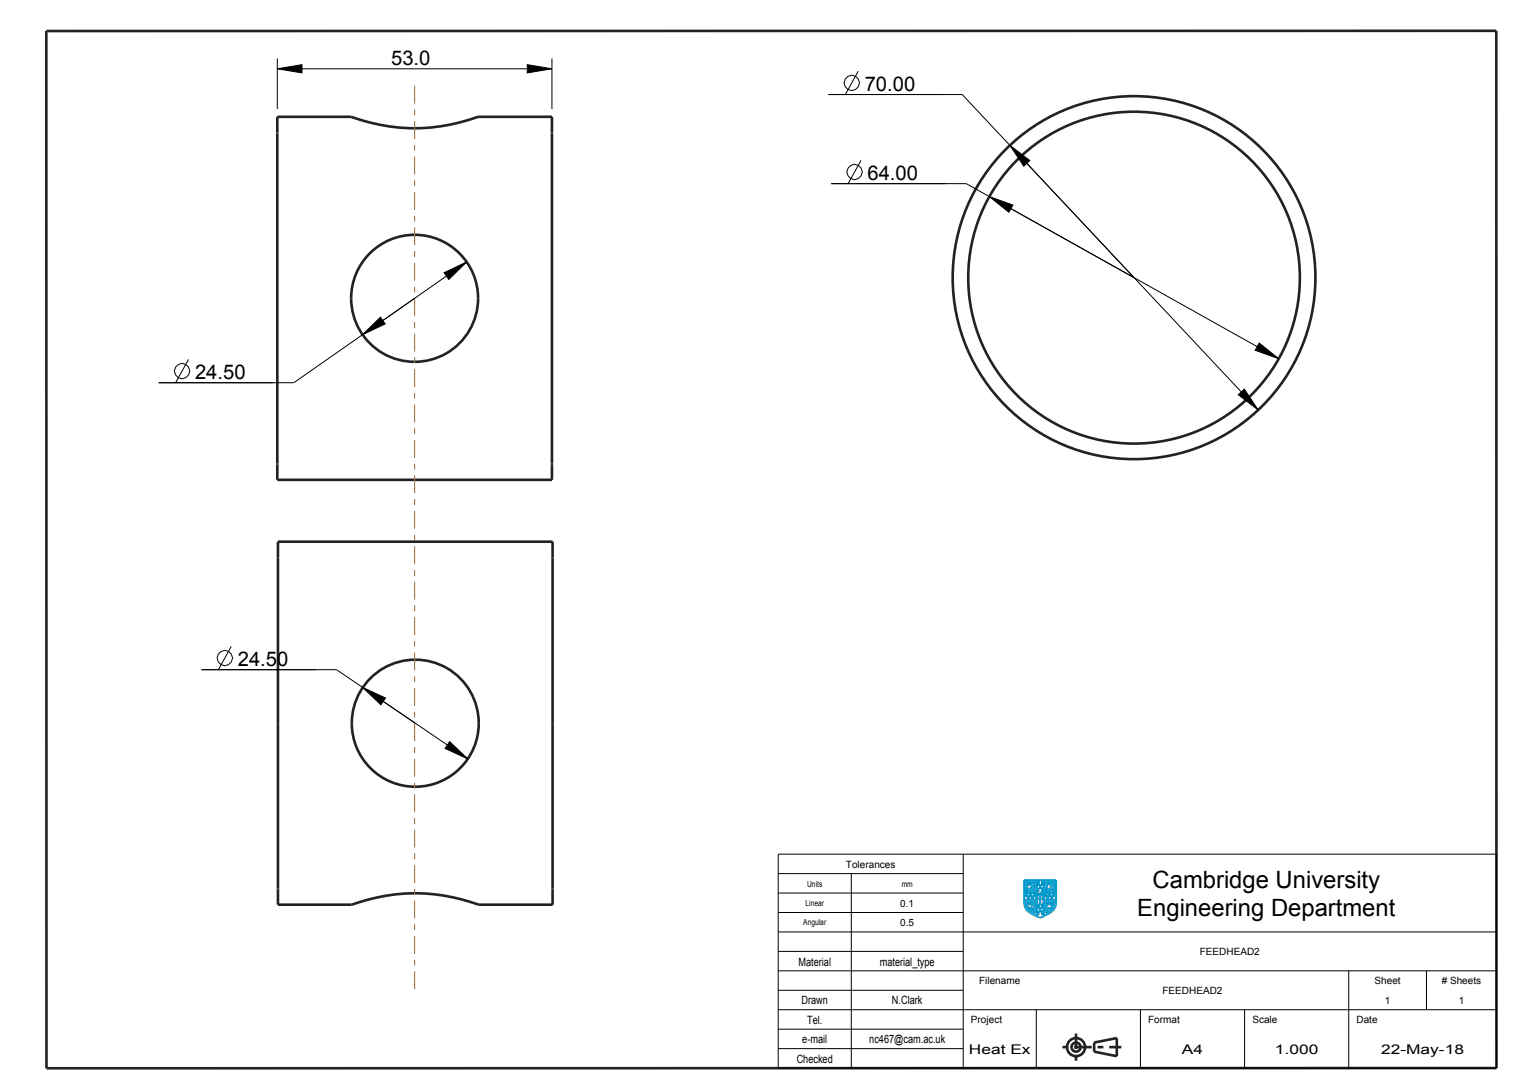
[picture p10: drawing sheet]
<svg xmlns="http://www.w3.org/2000/svg" width="297mm" height="210mm" viewBox="0 0 297 210" stroke-linecap="round" stroke-linejoin="round" font-family="sans-serif">
<path d="M205 201.9h11.4M207.7 204.5v-5.2" fill="none" stroke="#222226" stroke-width=".51" stroke-dasharray="1.1 1.1 3.4 1.1" stroke-linecap="butt"/>
<g fill="none" stroke="#222226" stroke-width=".51">
<path d="M8.9 6l279.9-.1v200.1h-279.8zM53.5 22.5h14.3a35 35 0 0 0 24.5 0h14.2v70h-53zM53.6 104.5h53v70h-14.2a35 35 0 0 0-24.5 0h-14.3zM67.9 174.5h.1M211.2 201.1l4.3-.9v3.5l-4.3-.9z"/>
<circle cx="80" cy="57.5" r="12.3"/>
<circle cx="218.8" cy="53.5" r="32"/>
<circle cx="218.9" cy="53.5" r="35"/>
<circle cx="80.1" cy="139.5" r="12.3"/>
<circle cx="207.7" cy="201.9" r="1.75"/>
<circle cx="207.7" cy="201.9" r=".87"/>
</g>
<g fill="none" stroke="#09c" stroke-width=".38">
<path d="M197.6 173.5h2.5v3.2M197.8 170.4h.1M197.8 170.4v.1M197.8 170.5l.3 .8 .2-.1M197.8 174.2l.3 .6 .6 .2-.1 .1h-.2v.3l.2 .1 .5-.6v.6h-.3v.3a.39 .39 0 0 0 .5-.1 .39 .39 0 0 0 .1-.5l.2 .3-.3 .4h.2l.1 .2a.94 .94 0 0 0 0-1.1M197.8 174.2h.1M197.8 170.1h.1M197.9 170.1v.3M197.9 170.4h-.1M197.9 171.6h.1M197.9 172h.1M197.9 173.8v.1"/>
<path d="M197.9 173.9v.2M197.9 173.9h.1M197.9 174.2h.1M197.9 171.9h.1M197.9 171.5v.1M197.9 171.9v.1M197.9 174.1v.1M197.9 171.8v.1M197.9 173.8l.1 .1M197.9 173.8h.1M197.9 172.8h.3M197.9 171.5h.2"/>
<path d="M197.9 171.5h.1M197.9 171.8h.1M197.9 171.6l.1 .1M197.9 170h.1M197.9 170l-.1 .1M198 171.6v.1M198 171.8h-.1M198 170l.1 .2M198 171.8h.1M198 172h.1M198 171.7h.1M198 173.9h.1"/>
<path d="M198 172.7h.2M198 171.7v.1M198 171.5h.1M198 172.7h.1h-.1M198.1 170.2h.1M198.1 171.9l-.1 .1M198.1 173.9v.1M198.1 171.5h.1M198.1 172.3v.7M198.1 174h.1M198.1 174v.1M198.1 170.2v.1"/>
<path d="M198.1 170.7v.1M198.1 171.5l.1 .1M198.1 174.1h.1M198.1 170.3v.1M198.1 171.9h.1M198.1 170.4h.1M198.1 170.8l.1 .1M198.1 171.8l.1 .1M198.1 174.1l.1 .1M198.2 170.9h.1M198.2 171.9h-.1M198.2 174.2h.1"/>
<path d="M198.2 170.7h-.1M198.2 171.8h-.1M198.2 171.8v.1M198.2 171.8h.1M198.2 171.9h.1M198.2 174.2v.1M198.2 170.6v.1M198.2 170.4v.1M198.2 170.5h.1M198.2 170.6h.1M198.2 171.3h.1M198.2 170.5v.1"/>
<path d="M198.2 172.8h-.2M198.2 171.5h.1M198.2 171.9v.1M198.2 174.3v.1M198.2 172.8h-.3M198.2 172h.1M198.3 171.9v.1M198.3 170.9h-.1M198.3 171.5l-.1 .1M198.3 170.1l-.1 .1 .2 .3-.1 .3M198.3 172h.1M198.3 171.5h.1"/>
<path d="M198.3 170.9h.1M198.3 170.1h.1M198.3 173.3h.3h-.3M198.3 173.9l-.1 .2 .2 .2-.1 .3-.1-.1v-.1M198.3 171.9h.1M198.3 170.8v.1M198.4 171.2h-.1M198.4 173.9h-.1M198.4 171.8l-.1 .1M198.4 171.8v.1M198.4 171.2h.1M198.4 171.8h.1"/>
<path d="M198.4 173.9h.1M198.4 170l-.1 .1M198.4 173.2h.2M198.4 171.2l-.1 .3M198.4 170h.1M198.4 171.7h.1M198.4 171.7v.1M198.4 170.2l.2 .2zM198.4 170.2h.1M198.5 171.7h-.1M198.5 174l.1 .2zM198.5 174h.1"/>
<path d="M198.5 171.6v.1M198.5 173.5v-.7v.7M198.5 170h.1M198.5 172.8v.7M198.5 171.6h.1M198.5 173.8l-.1 .1M198.5 170.5l.2-.1-.1 .2zM198.5 173.8h.1M198.5 174.3l.2-.1v.3zM198.5 173.2h-.1M198.6 170.4v.1M198.6 174.5h.1"/>
<path d="M198.6 173.7l-.1 .1M198.6 171.5l-.1 .1M198.6 171.5h.1M198.6 173.7l.2 .1M198.6 173.7h.1M198.6 169.9h.1M198.6 169.9l-.1 .1M198.6 173.2l-.2 .1M198.6 171.9h.1M198.6 169.9l.1 .1M198.7 171.9h.1M198.7 170.3l.1-.1-.1 .2z"/>
<path d="M198.7 170h.1M198.7 171.7h.1M198.7 174.2l.1-.2-.1 .2M198.7 171.6h.1M198.7 171.6v.1M198.7 172.8h.3h-.3M198.7 171.8l-.1 .1M198.7 171.4l-.1 .1M198.7 171.8h.1M198.7 171.7v.1M198.7 172.7h.2M198.7 171.4h.1"/>
<path d="M198.8 173.8h.1M198.8 170h.1M198.8 173.8l.1 .2M198.8 172.3v.7M198.8 170l.1 .1M198.8 171.6h.1M198.8 171.6h-.1M198.9 172.3v.7M198.9 170.4v.3M198.9 171.2l-.2 .2M198.9 170.1h.1M198.9 171.6h.1"/>
<path d="M198.9 170.1v.1M198.9 170.4h.1M198.9 171.2h.1M198.9 172.7h-.1M198.9 170.7h.1M198.9 174h.1M198.9 170.2h.1M198.9 170.2v.1M198.9 171.6v.1M198.9 170.3v.1M198.9 170.7l.5 .1M198.9 171.7h.1"/>
<path d="M198.9 170.3h.1M199 171.1l-.1 .1M199 174v.1M199 170.3l.1 .2 .6 .3M199 171.7h.1M199 174.1l-.1 .4 .5 .1M199 171.2h.1M199 174.1l.1 .2 .5 .3M199 171.2v.2M199 171.1h.1M199 172.8h-.3M199 171.4v.1"/>
<path d="M199 171.5h.1M199.1 171.1l-.1 .1M199.1 171.5v.1M199.1 173.3h.3h-.3M199.1 171.6l-.1 .1M199.1 171.1h.1M199.1 171.6h.1M199.1 171.1h-.1M199.1 173.2h.2M199.2 170.2l.6 .5M199.2 171.1h.1M199.2 170.2h.1"/>
<path d="M199.2 171.1v.1M199.2 170.2l.3 .1 .3-.1M199.2 174v.1M199.2 174.1l.2 .1M199.2 173.1h.1l-.1 .1M199.2 174h.1M199.2 171.2h.1M199.2 172.8v.6M199.2 171.3l.1 .1M199.3 171.3h-.1M199.3 171.4h.1M199.3 171.4l.1 .1"/>
<path d="M199.3 174l.3 .1M199.3 171.3l.2 .2M199.3 171.7l-.3 .3-.3-.1M199.3 171.6v.1M199.4 171.8h.1M199.4 171.5h.1M199.4 171.6h-.1M199.4 171.5v.1M199.4 171.6h.1M199.4 173.2l-.3 .1M199.4 174.6h.1M199.4 171.8v.1"/>
<path d="M199.4 174.2h.1M199.4 170.8h.1M199.4 171.6v.2M199.4 171.9h.1M199.4 171.9l.2 .1M199.5 172.8h.3h-.4M199.5 171.6h.1M199.5 171.6h-.1M199.5 174.2l.2 .1M199.5 170.8h.1M199.5 174.6h.1M199.5 171v.1"/>
<path d="M199.5 172.7h.2M199.5 171.5h.1M199.5 171.6l.1 .1M199.5 171.1h.1M199.5 171h.1M199.5 174.8l.1 .1M199.6 171.1l.1 .2M199.6 171.5h.1M199.6 174.9h.1M199.6 174.6h.1M199.6 170.8h.1M199.6 174.9v.1"/>
<path d="M199.6 172.3v.7M199.6 171.5v.2M199.6 172h.1M199.6 173.9l-.4-.1-.2 .2M199.6 174.8h.1M199.6 174.8h-.1M199.6 171.9v.1M199.6 174.6l.1 .1M199.6 171.9h.1M199.7 174.6h.1M199.7 174.8h.1M199.7 171.9h-.1"/>
<path d="M199.7 173.9h-.1M199.7 174.7h.1M199.7 174.1h-.1M199.7 170.8h.1M199.7 174.3h.1M199.7 172.7h-.1M199.7 174.3l.2 .3M199.7 174.6v.1M199.7 173.8v.1M199.7 171.3h.1M199.7 173.7l.2 .3M199.7 173.7v.1"/>
<path d="M199.7 170h.1M199.7 170l-.1 .1a.38 .38 0 0 0-.6 .2M199.8 172.8h-.3M199.8 170h.1M199.8 173.8h.1M199.8 171.2h.1M199.8 171.2v.1M199.8 174.8h.1M199.8 170v.1M199.8 171.3h.1M199.8 170.9l-.2 .1M199.8 170.1v.1"/>
<path d="M199.8 171.3l.1 .6h-.2M199.8 170.7h.1M199.8 174.7v.1M199.8 174l-.1 .1M199.8 170.9h.1M199.8 170.7v.2M199.9 174.7h-.1M199.9 174h-.1M199.9 174.7h.1M199.9 174.6v.1M200 172.3h1.5v1.1h-1.5zM200.1 172.5h.1"/>
<path d="M200.1 172.5v.8M200.1 169.7v2.5h-2.5M200.1 172.7h.1M200.1 172.7h.2M200.1 173.2h.1M200.2 173.2h.1M200.2 173.2h-.1M200.2 173.1h.1M200.2 171.8h.3h-.3M200.2 176.3h.3h-.3M200.2 170.5l.3 .1M200.2 174.9l.3 .1"/>
<path d="M200.2 172.7h.1M200.2 172.7h-.1M200.2 172.2v.4h.2v-.3h-.2M200.2 173.1l.1 .1M200.3 176.2h.1M200.3 171.7h.1M200.3 170.5h.2M200.3 174.8h.2M200.3 173.2h-.1M200.3 173.2h.1M200.3 172.7h.1M200.3 176.1h.1l-.1 .1"/>
<path d="M200.3 171.6h.1l-.1 .1M200.3 171.3v.7M200.3 175.8v.6M200.3 171.3l.1 .6M200.3 175.8l.1 .6M200.4 170v.7M200.4 174.4v.7M200.4 172.5h.2M200.4 170.4h-.1M200.4 174.8h-.1M200.5 176.2h-.3M200.5 171.7h-.3"/>
<path d="M200.5 170.5h-.3M200.5 174.9h-.3M200.5 170.5v.1M200.5 174.9v.1M200.5 172.9h.4a.19 .19 0 0 1-.2 .1 .19 .19 0 0 1-.2-.1zM200.5 174.3h.4M200.6 175.6h.3M200.6 171.2h.3h-.3M200.6 175.5h.2M200.6 174.2h.2M200.6 171.1h.2M200.6 172.2h.2v.4h-.2v-.3"/>
<path d="M200.7 171h.1l-.1 .1M200.7 175.1v.6M200.7 173.8v.6M200.7 170.7v.6M200.7 177h.1M200.8 176.9l-.1 .1M200.8 174.1h-.1h.1M200.8 175.4h-.1M200.8 176.9h.1M200.8 172.5h.2M200.8 174.2h-.2M200.8 175.5h-.2"/>
<path d="M200.9 171.1h-.3M200.9 174.2v.1M200.9 176.3h.3M200.9 174.9l.3 .1M200.9 170.5l.4 .1M201 171.7l.3 .1h-.4M201 176.2h.2M201 174.8h.2M201 171.7h.2M201 170.5h.2M201 172.3h.2v.2h-.2v-.2M201 174.8h.1h-.1"/>
<path d="M201.1 174.4v.7M201.1 175.8v.6M201.1 171.3v.6M201.1 170v.7M201.1 171.3v.7M201.1 176.1h-.1M201.1 173.2h.2M201.2 171.6h-.2l.2 .1M201.2 173.2h-.1M201.2 172.7h.1M201.2 170.4h-.1M201.2 172.4h.2"/>
<path d="M201.2 176.2h-.3M201.2 174.9h-.3M201.2 174.9v.1M201.2 176.2l-.3 .1M201.2 170.5h-.2M201.3 173.1v.1M201.3 173.1l-.1 .1M201.3 170.5v.1M201.3 173.2h.1M201.3 172.7h.1M201.4 172.5v.8M201.4 176.7a3.4 3.4 0 0 0 2.4-2.2v-4.8h-6.2v4.3a2.41 2.41 0 0 0 1.7 2.3l1.4 .7"/>
<path d="M201.4 176.7l-.6 .2M201.4 169.7v2.5h2.4M201.5 174.2h.1M201.5 174.2l.3 .7M201.5 174.1v.1M201.6 174.1v.1M201.6 174.1h-.1M201.6 170.4l.3 .9M201.6 170.4h.1M201.6 173.9v.2M201.6 173.9h.1M201.6 172.8h.3h-.3"/>
<path d="M201.6 174.1h.1M201.6 170l.1 .1M201.7 170l.1 .1M201.7 170.1v.2M201.7 170.3h-.1M201.7 170.1h.1M201.7 170h-.1M201.7 171.6h.1M201.7 171.5v.1M201.7 170.3h.1M201.7 172.7h.2M201.7 171.9v.1"/>
<path d="M201.7 171.9h.1M201.7 171.8v.1M201.7 171.5h.1M201.7 173.8l-.1 .1M201.7 173.8h.1M201.7 171.8h.1M201.7 173.8l.1 .2M201.7 172h.1M201.7 171.6l.1 .1M201.8 171.6h.1M201.8 174.9h.1M201.8 171.7h-.1"/>
<path d="M201.8 171.9v.1M201.8 171.5h.1M201.8 171.5h-.1M201.8 171.9h.1M201.8 172.3v.7M201.8 171.7h.1M201.8 174h.1M201.8 174l.1 .1M201.8 172.7h-.1M201.8 170.1h.1M201.9 171.9h-.1M201.9 174.5v.1"/>
<path d="M201.9 174.1h.1M201.9 170.1v.2M201.9 174.6h.1M201.9 174.1l.1 .2M201.9 171.5h.1M201.9 174.6v.1M201.9 171.3h.1M201.9 171.9h.1M201.9 174.7h.1M201.9 172.8h-.2M201.9 170.7v.1M201.9 170.8h.1"/>
<path d="M201.9 170.3l.1 .1M201.9 171.8h.1M201.9 174.4v.1M202 174.7h.1M202 174.3l-.1 .1M202 170.4h.1M202 170.8v.1M202 171.9h-.1M202 170.9h.1M202 171.8h.1M202 171.8v.1M202 173.9l.1 .8"/>
<path d="M202 171.9h.1M202 170.6l-.1 .1M202 170.4v.1M202 171.3h.1M202 170.5v.1M202 171.5h.1M202 173.9h.1M202 173.3h.4M202.1 171.9h.1M202.1 174.7h-.1M202.1 171.5h-.1M202.1 171.5h.1"/>
<path d="M202.1 173.8l-.1 .1M202.1 171.4v.1M202.1 173.2h.2M202.1 173.8h.1M202.1 171.4h.1M202.1 170.9h.1M202.1 171.2l-.2 .1M202.2 170l-.2 .2 .2 .3-.1 .4M202.2 171.8l-.1 .1M202.2 171.2h-.1M202.2 171.8h.1M202.2 170h.1"/>
<path d="M202.2 169.9v.1M202.2 171.1v.1M202.2 174v.1M202.2 173.8h-.1M202.2 171.7v.1M202.2 174l.1 .1M202.2 174h.1M202.2 171.3l-.1 .1M202.2 171.7h.1M202.2 171.1h.1M202.2 171.3h.1M202.2 169.9l.1 .1"/>
<path d="M202.2 172.8v.6M202.2 169.9h.1M202.2 171.1v.2M202.2 173.8h.1M202.2 174.1h.1M202.2 170.2l.2 .1zM202.2 173.7v.1M202.2 170.2h.1M202.3 173.7l.1 .1M202.3 173.7h-.1M202.3 171.6l-.1 .1M202.3 174.2h.1v.2z"/>
<path d="M202.3 173.1h-.1M202.3 169.9v.1M202.3 169.9h.1M202.3 173.2h-.2M202.4 170.4h.1l-.1 .2zM202.4 170.4h-.1M202.4 171.5l-.1 .1M202.4 169.9h.1M202.4 171.5h.1M202.4 169.9h-.1M202.4 174v.1zM202.4 172.8h.3h-.3"/>
<path d="M202.4 173.8h.1M202.4 171.9l.4 .1M202.4 171.8v.1M202.5 170.2v.1zM202.5 173.8h.1M202.5 172.7h.2M202.5 171.4l-.1 .1M202.5 171.6h.1M202.5 169.9v.1M202.5 171.8h-.1M202.5 174h.1M202.5 171.7v.1"/>
<path d="M202.5 170h.1M202.5 171.4h.1M202.5 171.6v.1M202.5 171.7h.1M202.5 173.8l.1 .1M202.6 172.3v.7M202.6 170.2h-.1M202.6 170h.1M202.6 174.2l.1 .3M202.6 172.3v.6M202.6 173.9h.1M202.6 170l.1 .1"/>
<path d="M202.6 174.2h.1M202.6 171.6h.1M202.6 171.6h-.1M202.6 171.2l-.1 .2M202.6 172.6h-.1M202.6 171.2h.1M202.6 173.9l.1 .1M202.7 174h.1M202.7 171.1l-.1 .1M202.7 174l-.1 .2M202.7 170.1h.1M202.7 171.1h.1"/>
<path d="M202.7 172.7h-.3M202.7 170.1v.1M202.7 171.6h.1M202.7 170.2a.31 .31 0 0 0 .1 .5l.4 .1M202.8 174.5l.5 .1a.45 .45 0 0 1-.5-.2 .45 .45 0 0 1 .2-.6h.5l.1 .2-.3 .2-.4-.1a.53 .53 0 0 1 .5 .7 .71 .71 0 0 1-.5 .7l-.2-.3 .3-.1-.2-.2-.1 .3a.78 .78 0 0 1-.7 .8l-.2 .1v-.2l.2-.3 .4-.1v-.5a.67 .67 0 0 1-.8 .5v-.3l.4-.1v-.2h-.2M202.8 174.5h-.1M202.8 171.6h.1M202.8 171.2h.1M202.8 171.2v.2M202.8 170a.49 .49 0 0 0 .5 .7M202.8 171.4v.1M202.8 173.2l.3 .1h-.3"/>
<path d="M202.8 170h.1M202.8 171.5h.1M202.8 172h.1M202.9 171.1l-.1 .1M202.9 171.6h-.1M202.9 171.5h.1M202.9 171.1h-.2M202.9 171.6h.1M202.9 171.1h.1M202.9 173.2h.2M202.9 171.5v.1M203 171.1h.1"/>
<path d="M203 170.2l.5 .3 .1 .3M203 170.2h.1M203 172.8v.6M203 170.1v.1M203 170.1l.4 .2M203 170.1h.1M203 173.1h-.1M203 171.3h.1M203.1 171.3h-.1M203.1 171.3v.1M203.1 171.4h.1M203.1 171.3h.1"/>
<path d="M203.1 171.4l.1 .1M203.1 171.6l-.3 .4M203.1 171.6h.1M203.1 171.3l.2 .1M203.2 171.7v.1M203.2 170.7v.1M203.2 171.6h-.1M203.2 171.5h.1M203.2 171.6v.1M203.2 171.5v.1M203.2 171.6h.1M203.2 171.8h.1"/>
<path d="M203.2 172.8h.3h-.3M203.2 170.8h.1M203.2 171.8l.1 .2M203.3 172.7h.1M203.3 170.8h.1M203.3 171.6h-.1M203.3 171.6h.1M203.3 171.4h.1M203.3 171.9v.1M203.3 171.4l.1 .1M203.3 171h.1M203.3 170.7h.1"/>
<path d="M203.3 171v.1M203.3 171.1h.1M203.4 172.3v.7M203.4 170.7h.1M203.4 170.9l.2 .1M203.4 170.9l-.1 .1M203.4 171.1l.1 .1M203.4 170.8h.1M203.4 171.5h.1M203.4 172.7h-.1M203.4 171.5v.1M203.4 171.9h-.1"/>
<path d="M203.5 171.9h.1M203.5 171.9h-.1M203.5 170.7v.1M203.5 170.2l-.1 .1M203.5 171.2h.1M203.5 169.9h.1M203.5 169.9l-.7 .1M203.6 169.9v.1M203.6 171.2h.1M203.6 171.1v.1M203.6 171.1h.1M203.6 170.9v.1"/>
<path d="M203.6 170.2h-.1M203.6 170h.1M203.6 170v.1M203.6 171.2v.1M203.6 171.9h.1M203.6 170.1v.1M203.6 171.3h.1M203.6 171.3l.1 .6M203.6 170.8v.1M203.6 170.8h.1M203.7 171.9h-.1M203.8 173.5h-2.4v3.2"/>
<path d="M203.8 174v.1"/>
<circle cx="198.1" cy="172.4" r=".06"/>
<circle cx="198.5" cy="172.9" r=".04"/>
<circle cx="198.8" cy="172.4" r=".04"/>
<circle cx="199.2" cy="172.9" r=".04"/>
<circle cx="199.2" cy="172.9" r=".06"/>
<circle cx="199.6" cy="172.4" r=".04"/>
<circle cx="199.6" cy="172.4" r=".06"/>
<circle cx="200.3" cy="175.9" r=".04"/>
<circle cx="200.3" cy="171.4" r=".06"/>
<circle cx="200.3" cy="175.9" r=".06"/>
<circle cx="200.4" cy="170.1" r=".04"/>
<circle cx="200.4" cy="174.5" r=".04"/>
<circle cx="200.7" cy="173.8" r=".04"/>
<circle cx="200.7" cy="175.2" r=".04"/>
<circle cx="200.7" cy="170.8" r=".04"/>
<circle cx="200.7" cy="170.8" r=".06"/>
<circle cx="201" cy="172.1" r=".04"/>
<circle cx="201.1" cy="174.5" r=".04"/>
<circle cx="201.1" cy="175.8" r=".04"/>
<circle cx="201.1" cy="171.4" r=".04"/>
<circle cx="201.1" cy="170.1" r=".04"/>
<circle cx="201.1" cy="170.1" r=".06"/>
<circle cx="201.8" cy="172.4" r=".04"/>
<circle cx="201.8" cy="172.4" r=".06"/>
<circle cx="202.2" cy="172.8" r=".04"/>
<circle cx="202.2" cy="172.5" r=".04"/>
<circle cx="202.6" cy="172.4" r=".04"/>
<circle cx="202.6" cy="172.4" r=".06"/>
<circle cx="203" cy="172.9" r=".04"/>
<circle cx="203.4" cy="172.4" r=".04"/>
</g>
<path d="M53.5 13.3l4.8-.8v1.6zM101.8 12.5l4.7 .8-4.7 .8zM190.9 37.9l4.6 1.6-.8 1.4zM194.9 28l3.8 3-1.1 1zM85.7 52.6l4.4-2.1-3.5 3.4zM70 64.5l3.4-3.3 .9 1.3zM239 76.1l1.1-1.1 2.7 4.1zM243 66.2l3.8 3-4.6-1.7zM70 132.6l4.4 2-.9 1.3zM86.8 143l3.5 3.3-4.4-2z" fill="#000"/>
<g fill="none" stroke="#000" stroke-width=".19">
<path d="M53.5 13.3l4.8-.8v1.6zM53.5 11.3v9.7M53.5 13.3h53M101.8 12.5l4.7 .8-4.7 .8zM106.5 11.3v9.7M159.9 18.2h25.8l57.1 60.9M165.6 13.7l-2.5 4.5M160.4 35.4h26.1l60.3 33.8M166.2 30.9l-2.5 4.5M190.9 37.9l4.6 1.6-.8 1.4zM194.9 28l3.8 3-1.1 1zM85.7 52.6l4.4-2.1-3.5 3.4z"/>
<path d="M90.1 50.5l-33.4 23.3h-26.1M36.4 69.3l-2.5 4.5M70 64.5l3.4-3.3 .9 1.3zM239 76.1l1.1-1.1 2.7 4.1zM243 66.2l3.8 3-4.6-1.7zM38.9 129.1h26.1l25.3 17.2M44.6 124.6l-2.5 4.5M70 132.6l4.4 2-.9 1.3zM86.8 143l3.5 3.3-4.4-2zM150.2 164.7h138.6v41.3h-138.6zM150.2 179.7h138.6M150.2 176h35.7"/>
<path d="M150.2 172.2h35.7M150.2 168.5h35.7M164.3 168.5v37.5M185.9 164.7v41.3M150.2 198.5h35.7M150.2 194.7h138.6M150.2 191h35.7M150.2 187.2h138.6M150.2 183.5h35.7M200 194.7v11.3M220.1 194.7v11.3M240.2 194.7v11.3"/>
<path d="M260.3 187.2v18.8M275.3 187.2v7.5M150.2 202.2h35.7"/>
<circle cx="164.4" cy="16" r="1.47"/>
<circle cx="164.9" cy="33.2" r="1.47"/>
<circle cx="35.1" cy="71.6" r="1.47"/>
<circle cx="43.4" cy="126.9" r="1.47"/>
</g>
<g fill="none" stroke="#963" stroke-width=".19">
<path d="M80 16.5v3.5M80 21.1v1.1M80 23.4v3.4M80 27.9v1.2M80 30.2v3.4M80 34.8v1.1M80 37v3.5M80 41.6v1.1M80 43.9v3.4M80 48.4v1.2M80 50.7v3.4M80 55.3v1.1"/>
<path d="M80 57.5v3.5M80 62.1v1.1M80 64.3v3.5M80 68.9v1.2M80 71.2v3.4M80 75.8v1.1M80 78v3.5M80 82.6v1.1M80 84.8v3.5M80 89.4v1.1M80 91.7v3.4M80 96.2v1.2"/>
<path d="M80 98.5v3.5M80 103.1v1.1M80 105.3v3.5M80 109.9v1.1M80 112.2v3.4M80 116.7v1.2M80 119v3.4M80 123.6v1.1M80 125.8v3.5M80 130.4v1.1M80 132.7v3.4M80 137.2v1.2"/>
<path d="M80 139.5v3.4M80 144.1v1.1M80 146.3v3.5M80 150.9v1.1M80 153.2v3.4M80 157.7v1.2M80 160v3.4M80 164.6v1.1M80 166.8v3.5M80 171.4v1.1M80 173.7v3.4M80 178.2v1.2"/>
<path d="M80 180.5v3.4M80 185.1v1.1M80 187.3v3.5"/>
</g>
<g font-size="4.6">
<text x="222.4" y="171.3">Cambridge University</text>
<text x="219.5" y="176.6">Engineering Department</text>
</g>
<g font-size="3.9">
<text x="75.5" y="12.5">53.0</text>
<text x="166.9" y="17.5">70.00</text>
<text x="167.4" y="34.7">64.00</text>
<text x="37.6" y="73.1">24.50</text>
<text x="45.9" y="128.4">24.50</text>
</g>
<g font-size="2.6">
<text x="187" y="203.2">Heat Ex</text>
<text x="228.1" y="203.2">A4</text>
<text x="246" y="203.2">1.000</text>
<text x="266.5" y="203.2">22-May-18</text>
</g>
<g font-size="2.2">
<text x="154.1" y="186.2">Material</text>
<text x="169.8" y="186.2">material_type</text>
<text x="154.7" y="193.7">Drawn</text>
<text x="155.8" y="197.4">Tel.</text>
<text x="172.1" y="193.7">N.Clark</text>
<text x="154.8" y="201.2">e-mail</text>
<text x="167.8" y="201.2">nc467@cam.ac.uk</text>
<text x="153.7" y="204.9">Checked</text>
</g>
<g font-size="1.9">
<text x="163.3" y="167.3">Tolerances</text>
<text x="173.7" y="178.6">0.5</text>
<text x="173.7" y="174.8">0.1</text>
<text x="231.5" y="184.2">FEEDHEAD2</text>
<text x="189" y="189.8">Filename</text>
<text x="224.3" y="191.7">FEEDHEAD2</text>
<text x="265.3" y="189.8">Sheet</text>
<text x="278.2" y="189.8"># Sheets</text>
<text x="187.4" y="197.3">Project</text>
<text x="221.6" y="197.3">Format</text>
<text x="241.7" y="197.3">Scale</text>
<text x="261.8" y="197.3">Date</text>
<text x="267.2" y="193.6">1</text>
<text x="281.5" y="193.6">1</text>
</g>
<g font-size="1.6">
<text x="155.8" y="171">Units</text>
<text x="174" y="171">mm</text>
<text x="155" y="178.5">Angular</text>
<text x="155.4" y="174.7">Linear</text>
</g>
</svg>
